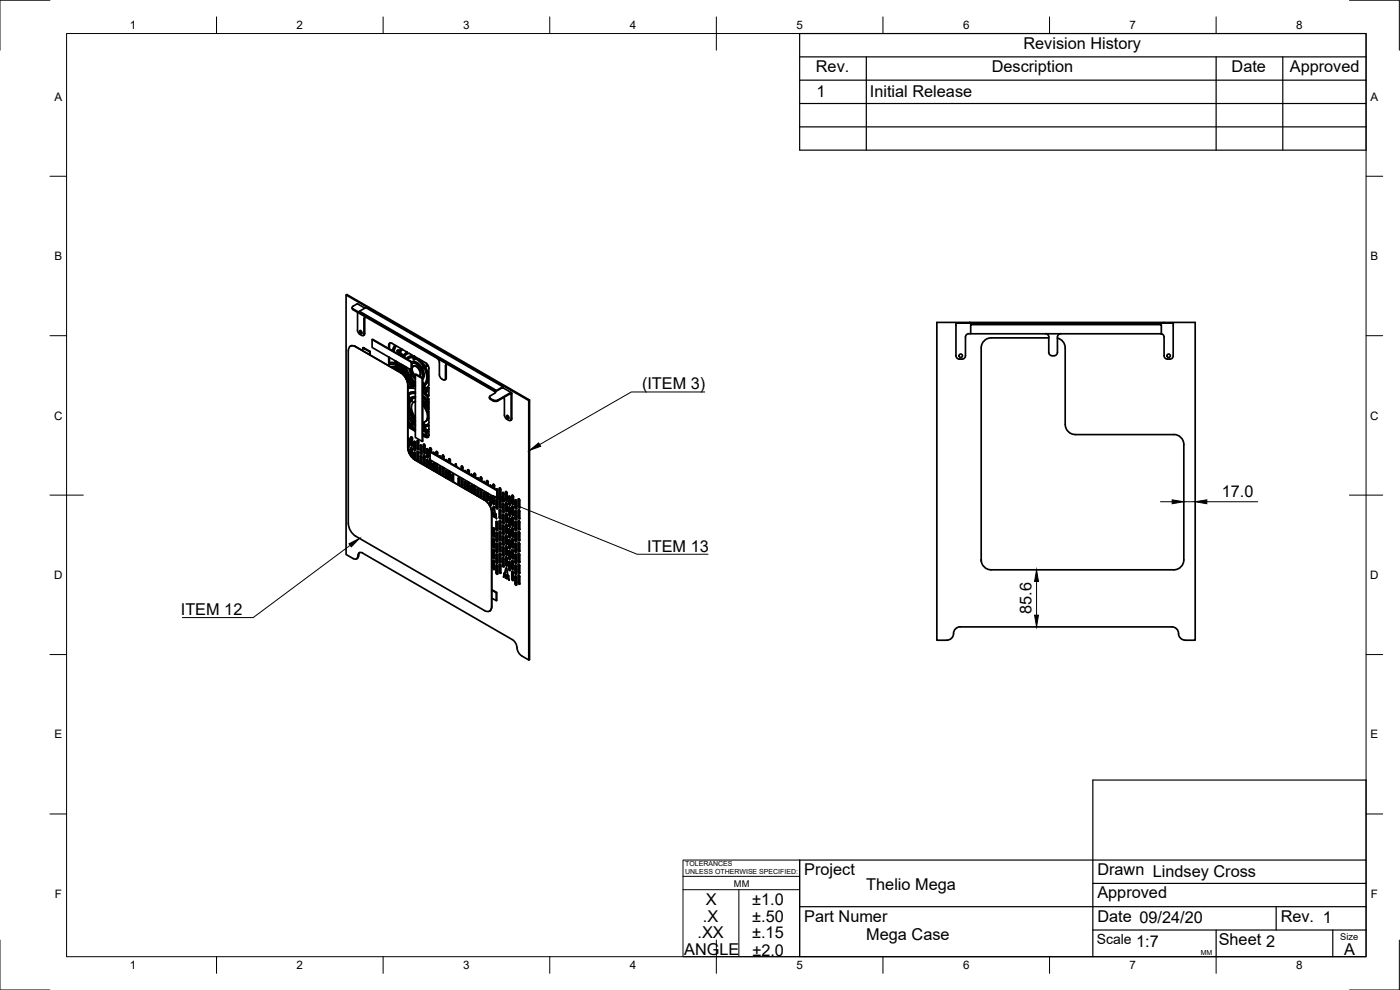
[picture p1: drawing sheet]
<svg xmlns="http://www.w3.org/2000/svg" width="420mm" height="297mm" viewBox="0 0 420 297" stroke-linecap="round" stroke-linejoin="round" font-family="sans-serif">
<!-- layer: Visible -->
<g fill="none" stroke="#000" stroke-width=".51">
<path d="M103.9 88.5v77.9l2.1 1.2a.86 .86 0 0 0 1 .1 .86 .86 0 0 0 .4-.9 .87 .87 0 0 1 .4-1 .87 .87 0 0 1 1 .1l44.9 26a4.1 4.1 0 0 1 1.7 3.4l.8 1.2 2.5 1.5v-77.8M105.7 92.3l.3 .6 42.4 24.6M107.3 93.7v5.7l.4 .7 .8 .5M107.4 91.2l2.1 1.2M107.4 91.2l-1.4 .7-.2 .6 42.6 24.7M107.9 93.4l41.1 23.8M108 99.3l.5 .1 .1 .6-.5-.1zM108.1 99.2l.1 .4 .4 .4M109.2 95.6v4.6l-.2 .5-.5-.1M109.6 95.1l-.1 5.2-.5 .4M110 95.2h-.6l-.2 .4M291 97h-4.1v9.7a1.01 1.01 0 0 0 1 1h.8a1.01 1.01 0 0 0 1.1-.9v-5.7a1.12 1.12 0 0 1 1.5-1"/>
<path d="M291 96.7h-9.8v95.4h3M291 96.7h58.2v.3h-58.2zM291.3 97.4h57.2v2.7h-57.2zM349.2 97h2.9v9.7a1.01 1.01 0 0 1-1 1M349.2 96.7h9.5v95.4h-3a2.17 2.17 0 0 1-2.1-2.6 1.96 1.96 0 0 0-1.9-1.4h-63.5a2.17 2.17 0 0 0-2.1 2.5 2 2 0 0 1-1.9 1.5M104.5 105.2v51.9M105.2 103.8v.1M105.2 103.8l.7-.1 .8 .3M106.7 104a1.29 1.29 0 0 0-1.5-.2 1.29 1.29 0 0 0-.6 1.4M106.7 104l13.6 7.8M108.9 104.4l2.2 1.1zM108.9 104.4v.8"/>
<path d="M110.9 105.5v.9M111.1 105.5v1M111.7 101.9l11.7 6.8M116.6 104.6l.1-1a.6 .6 0 0 1 .2-.7 .6 .6 0 0 1 .7 .1l.9 .5-.7 1.7M116.6 107.2v1.8l.3-.2M116.8 107.2h-.1M116.9 107.3v1.5M116.9 109.3v.6M116.9 108.8l1.8 .1M117.1 102.9l-.2 1.8M117.8 110.4l1.1 .2v.4M118.6 108.3l.1 .8-.9-.2-1.1 .1"/>
<path d="M118.6 108.2v.1M118.7 109.5l.1 .7-1.5-.1M118.7 109.5l-1.7-.2-.3 .1-.1 .3M118.8 110l-1.6 .1M118.9 108.4l.1 .8 .2-.1M118.9 108.4h.1M118.9 103.8l-.7 1.7M119 109.2l1.6 1-.1-.9M119.1 108.5l.1 .6M119.2 109.1l1.3 .7M119.2 105.2l.1 .2M119.2 111.2v-.5l1.5 1 1.3 1.6-.2 .1"/>
<path d="M119.2 105.2h.1M119.2 105.2l.4 .3 .8-.9-1.6-.9-.7 1.7M119.3 109.7v.5l-.2 .1-.1-.7 2.2 1.5 1.4 1.8-.4 .2-1.2-1.5-1.9-1.2M119.3 105.5l.2 .3M119.3 110.2l1.4 .9 1.7 1.9M119.4 110.8l.1 .6M119.5 105.7l-.1 .4M119.6 105.1l-.4 .1M119.6 105.1l.2 .2M119.8 106.1l.7 .7M119.8 106l-.1 .3M119.9 106.2l-.1 .2"/>
<path d="M120.1 105.7l.9 .9M120.1 105.7l-.2 .1M120.3 111.9l1.3 1.3 .6 1.1 .2 1.2v18.8l.2 1.2 .6 1.2 1.3 1.3 21 12 .9 .8 1 1.7 .2 1.2v28.3M120.3 111.8l.9 .8 .7 1.1 .5 1.8M120.7 109.5l.2 1M120.8 104.8l-.7 .9M120.9 110.5l.2-.2 .5 .5M121 109.6l.1 .7M121.1 107.1l.6-.6 1.1-.5 1 .6 .1 .4h-.9l-1.1 .6-.6-.6-.1 .2M121.5 109.9l.3 1.5-.9-.9M121.7 110l.6 2M122 113.8h.1"/>
<path d="M122 110.2l.5 1.7M122.1 106.2l-.7 .8M122.2 113.7l-.2 .1M122.2 113.6l-.2 .2M122.2 113.6l1 2.5-.8 .1M122.3 105.7l-.6 .2M122.3 105.7l-1.6-.9-.8 1M122.3 112l.6 .6M122.3 105.7l-.7 .3-.7 .9-1-1.1M122.4 113.5l1 2.6M122.4 115.7l.1 .4M122.4 119.2l.5 .6-.5 1.5 .5 2.5"/>
<path d="M122.4 118.8l.6 .9 .6-.5 1.1-.1M122.4 116.6l.9-.1 1.4 .2M122.5 116.1l-.1 .1M122.5 111.9l-.2 .1M122.5 111.9l.5 .7M122.6 118.6l.6 .9M122.6 118.6l-.2 .1M122.6 113.3l1 2.6 .4 .1M122.7 110.6l.7 1.8 1.3 1.4M122.8 107.4l-.4 .5M122.8 113.2l-.4 .3 .2-.1M122.8 113.2l-.2 .2"/>
<path d="M122.8 113.2l1.2 3-.6-.1M122.9 112.6l.3 .3-.2 .2 .2-.2M123 118.3l-.4 .3M123 113.1l.4 .6M123 110.8l.6 1.5 1.1 1.2M123.1 116l-.6 .1M123.2 112.9l.4 .7M123.3 112.6l-.1 .3M123.3 112.6h-.4M123.3 111l.4 .9 1 1.2M123.4 113.7l1.3 1.2M123.5 119.9l.2 .4"/>
<path d="M123.5 119.9l-.2 .1 .2 .4M123.6 109.4l.4 .5a1.25 1.25 0 0 1 1.9 .7M123.6 109.8l.2 .3M123.6 110.2l.1 .1M123.6 113.6l-.2 .2M123.6 108.6a2.96 2.96 0 0 1 2.8 1.8M123.6 109a2.35 2.35 0 0 1 2.6 1.5l-.6 .3 .3-.2M123.6 113.6l1.1 1M123.6 116l-.2 .1M123.7 109l-.1 .1M123.7 110.3a2.47 2.47 0 0 0 1 2.3M123.8 119.6l-.3 .2"/>
<path d="M123.9 110.1a1.19 1.19 0 0 1 1.8 .7M123.9 106.8l-1.5 .4M124 107.4l.2 .5M124 107.4l-.8-.1-.9 .5M124.1 114.9l.6 .9M124.2 115.7l.5 .4M124.2 107.1l1.9 1.2 1.2 1.6M124.2 107.9v-.5l1.1 .6 1.8 2M124.4 115.6l-.3 .1M124.5 107l-.3 .1-.1-.3 3.6 2M124.5 107.6l-.2 .3M124.7 112.4l2 1.1 .2-.1v18.9l-.2 .1-2-1.1v-18.9l.1-.1 2.1 1.1"/>
<path d="M124.7 115.3l-1-.8 .5 1.2M124.7 117.8l-1-.1-1.3 .5M124.7 119.5l-.8 .1-.6 .4M124.7 117.6h-1.2l-.8 .4M124.7 119l-1.3 .3M124.7 118.1l-1.5 .1-.8 .5M125.7 107.7l1.8 2.1M126.2 110.5l-.3 .1M126.4 110.9l-.5 .2 .2 1.2-.3 .5 .5-.6-.2-1.2M126.4 110.4l.7-.4zM126.4 110.9l.3 1-.1 1.4M126.6 110.3l-1.3-1.4a1.67 1.67 0 0 0-1.7-.3l-11.9-6.7v2.4l11.7 6.7 .2-2.4-.2 2.4"/>
<path d="M126.7 113.5v18.9M126.8 110.6l.5 1.3a2.1 2.1 0 0 1-.4 1.9M126.9 115.2l.1 .2 .2-.1M126.9 114.6l.3 .7M126.9 119l1 1 .4-.7M126.9 113.6l.2-1.3-.5-1.5 .7-.4a4.1 4.1 0 0 1 0 4.8l-.3 .2M126.9 115.8l.4 .9M126.9 117.9l1.4 1.4M126.9 118.7l1.1 1.1M126.9 117.2l1.7 1.7M126.9 120l.6 .6M126.9 119.3l.9 .9"/>
<path d="M127.1 115.7l.5 1 .2-.2M127.3 115.2l-.1 .1M127.3 116.6h-.4M127.3 116.7l-.4 .1M127.4 115.6l.4 .9M127.5 117.1l.4 .6M127.5 117.1h-.6M127.7 108.8l.6 .6M127.7 110.1a4.1 4.1 0 0 1-.1 5.4l-.3 .2M127.7 117l.3 .7M127.9 117.7h.1M128 116.4l-.2 .1"/>
<path d="M128 116.9l.2 .6M128.2 117.5l-.2 .2M128.3 109.4l-1 .5 .2-.1M128.3 109.4l-.8 .4M128.7 119.7l-.3 .5M128.7 115.5l-.5 .7-.6 .4M128.7 116.2l-1 .8M128.7 116.3v2.4l-.2 .4-1.6-1.6M128.7 110.6v5M128.7 116.4l-.7 .5M128.7 110.6l-.2-.8-1 .5a4.5 4.5 0 0 1 0 5.2l-.4 .2M131.2 107.5l.5 .5 .2 .7v4.1l.4 .7 .7 .4"/>
<path d="M134 109.3l-.1 4.3-.4 .4M134.4 109.3l-.6 .2-.1 4.3-.7 .1M146.9 119.1v.3M148 120l.7 .2 .7-.2M148.4 118l-1.2 .7-.3 .4 1.1 .9M148.4 117.4l.3 .3M148.4 117.2l.3 .4-.3 .4M150.8 116.3l2.7 1.5M150.9 116l-1.9 1.3-41.1-23.7v-.2l1.9-1.1 41.1 23.7-1.9 1.3M150.9 116.4h.1M150.9 116.2l.1 .1M151.2 119.2l.2 .8v4.9l.4 .6 .9 .6 .5 .1 .2-.5"/>
<path d="M153.2 118.1l-4.1 2.3a2.5 2.5 0 0 1-2.2-.9v-.1M153.2 117.8l-3.8 2.2M153.2 117.8h.2l.2 .3M153.2 118.1l.2 .1M153.4 118.2v7.5M153.6 118.1v7.5M313.8 100.1a.97 .97 0 0 1 .9 1v4.6a1.33 1.33 0 0 0 1.3 1.1 1.33 1.33 0 0 0 1.4-1.1v-4.6a1.01 1.01 0 0 1 1-1M314.7 101.4h-17.2a2.99 2.99 0 0 0-3 3v63.6M317.3 101.4l1.1 .5 .8 .8 .5 1.7v23a3 3 0 0 0 3 3h29.6a2.99 2.99 0 0 1 3 3v34.6a2.99 2.99 0 0 1-3 3h-54.8a2.99 2.99 0 0 1-3-3M348.4 100.1a1.01 1.01 0 0 1 1 1v5.7a1.01 1.01 0 0 0 1 .9h.7M122.4 127.8l.5 .3M122.4 131.3l.5 .5-.1 2.3-.4-.2"/>
<path d="M122.4 126.9l.7 .9M122.4 125l1.3 1.9-.5 .7-.8-1.1M122.4 134.3l.5 1.8 .7 1.1 .9 .7M122.4 126l1 1.4M122.4 134.6l.5 .5M122.5 133.5l.3 .5M122.5 131.4v2.1M122.5 131.4h.1M122.5 134.6v.6M122.6 124.2l1.3 2.2M122.8 123.7h-.4M122.8 135.1v.9"/>
<path d="M122.9 123.8h-.5M123 124.1l-.6 .1M123 124.1l1.1 2-.3 .6-1.4-2.3M123.1 127.8l-.3 .5-.4-.2M123.2 120.3l-.3 1.5 .4 1.8M123.3 136.8l.1-2.5 .4 .5v2.2l-.3 .1M123.3 131.1l.4 .1 .1 .3-.1 2.4-.4-.5zM123.3 123.6h.3l.1 .4M123.3 123.6l-.2 .1h.3v.4M123.3 128.4l-.2 .1 .2-.4 1.3 1.3-1.5-.9M123.4 128.2l-.1 .2 .5 .3M123.4 124.1h-.2"/>
<path d="M123.4 120.4l-.3-.2-.3 .9v1.3l.3 1.3M123.5 120.4h-.1M123.5 127.9l1.2 1.2M123.5 134.4v2.1l.3 .5M123.5 131.1v2.2l.3 .4M123.5 134.3v.1M123.5 124l.9 1.6M123.6 120.3l-.2 .1M123.7 120.3h-.1M123.7 124l-.3 .1M123.7 127.8l1 1M123.9 127.2l-.4 .7 .5-.6"/>
<path d="M123.9 127.2l.8 .7M124 127l.7 .6M124.2 132.6l.3-.2 .2 .5M124.2 132.6v2.1l.4 .5 .1-2.3M124.2 137.8l.1-2.1 .4 .5v1.9M124.3 126.8l.4 .5M124.4 137.9h.1M124.4 135.7v2.2M124.4 132.4v2.2l.3 .5M124.4 135.7v.1M124.5 126.4l-.5 .6 .4-.6 .3 .2M124.6 126.1l.1 .2"/>
<path d="M124.7 125.9l-.2 .2h.2M124.7 120.5a2.15 2.15 0 0 0-.9 3.2l.9 1.5-.4 .6-1-1.7M124.7 120.4l-.5 .2M125.2 135.6l.2-.1 .3 .4M125.2 135.6v2.3l.4 .3 .1-.2M125.2 132.2l.4 .1 .1 .3-.1 2.4-.4-.5zM125.4 132.2v2.1l.3 .5M125.4 132.2h.1M125.4 135.4v2.2l.3 .5M125.7 135.9v2.1M126.1 133.6l.4 .1 .1 .3-.1 2.3-.4-.5zM126.3 133.6v2.1l.3 .5"/>
<path d="M126.3 136.8v2.2M126.3 133.5v.1M126.6 137.3v1.9M126.6 137.3l-.1-.4-.4-.1v2.1M126.9 127.3l.1 .4M126.9 121.6l1 1.6 .3 1.1 .1 1.1M126.9 120.7l.4 .3M126.9 120.3l.5 .5M126.9 128.7l.5 .2M126.9 127.6h.1M126.9 128h.2l.3 1.1-.5-.2M126.9 129.3l.6 .1 .4 .7"/>
<path d="M126.9 121.3l.8 1 .6 1.2 .2 1.8M126.9 127.4l.1 .1M126.9 130.2l1.8 .4M126.9 126.7l.4 1 .2-.1M127 133.4v2.2M127 136.7v2.1M127.1 136.7l.2-.1 .3 .4M127.1 138.8l.2 .5 .3-.2M127.1 133.4l.2-.1 .3 .4M127.1 135.5l.2 .5 .3-.2M127.2 130.8l1.4 .3-.6 .2zM127.2 126.7l.3 .9"/>
<path d="M127.2 121.4h.1M127.3 121.1l-.1 .3M127.3 136.6v2.1l.3 .5M127.3 136.5v.1M127.3 133.3v2.1l.3 .5v-2.1M127.3 121.4l.1 .1M127.4 128l.3 1.1 .2-.1M127.6 121.4l1.1 2.1M127.6 137v2.1M127.6 128l.3 1M127.8 120.2l-.4 .6M127.8 129.5l.2 .5"/>
<path d="M127.8 129.4l.9-.1v1.4l-1.8-.3M127.8 126.4l-.2 .1M127.8 121l-.2 .1 .4-.6 .7 1v1.4l-1.1-1.8M127.9 121l.8 1.3M127.9 131l.6 .2M128 130l-.1 .1M128 140l.1-2.1 .4 .5v1.9M128 134.7l.4 .1 .1 .3-.1 2.3-.4-.5zM128.1 129.5l.1 .5-.3 .1M128.1 120.6l-.3 .4M128.1 120.3l.6 .8M128.2 125.7l.5 .4v.8l-.7 .7-.7 .1"/>
<path d="M128.2 125.7l-.4 .6-.8 .4M128.2 134.7v2.1l.3 .5M128.2 137.9v2.2M128.2 134.6v.1M128.3 127.4l-.8 .1M128.3 125.8l-.5 .6M128.4 120.2l-.3 .1 .5-.7 .1 1.5M128.4 120.2l.3 .4M128.5 127.7l-.2 .1M128.7 127.5v1.4l-1 .2M128.7 123.5v2.3l-.5-.4 .3-.1 .2 .2M128.7 127.5l-.6 .4-.7 .1"/>
<path d="M128.7 128.9l-.8 .1M128.7 127.6l-.1 .1M129.1 135.6l20.1 11.6M129.1 137.6l-.2 2.3 .3 .5 .3-.2M129.2 138v1.8l.3 .5M129.2 134.4v1.2M129.2 134.4h.1M129.5 135.7l-.1-1-.3-.4v2.7M129.5 138.2v2M129.9 135.9l.3-.1 .2 .4M130.1 139.1v2.1M130.1 135.8v.2"/>
<path d="M130.1 139h.1M130.1 135.7v.1M130.8 136.4l.2-1 .4 .4v.9M130.8 139v2M131.1 139.1v1.8l.3 .5M131.1 135.5v1.1M131.1 135.5h.1M131.4 139.3l-.1 2.1-.3-.1-.2-.3M131.8 137l.3-.2 .2 .5M132 136.9v.2M132 136.8v.1M133 136.6v1.1"/>
<path d="M133 136.5v.1M133.3 137v.8M133.3 137l-.2-.3-.3-.1-.1 .9M133.7 138.1l.3-.2 .2 .5M133.9 137.9v.3M134.9 137.7v1.1M134.9 137.6v.1M135.1 138.1v.8M135.2 138.1l-.2-.3-.3-.1-.1 .9M136.5 139.7l.3-.5 .3 .8M136.8 139.3l-.1 .5M138.6 139.9v1.1"/>
<path d="M138.7 139.8v.1M152.1 124.7l.5 .2 .1 .6-.5-.1zM152.3 124.6l.1 .5 .3 .4M153.4 126l-.2 .2M153.6 125.6l-.2 .4M158.9 120l-.2 .2-54.8-31.7 .2-.1 54.8 31.6v77.9l-.2 .1M104.6 157.1l.4 1.8 .7 1.1 1 .8M128.2 140.1h.1M129.9 141.1l.1-2.1 .4 .5v1.9M131.8 140.3v1.9M131.8 140.3l.3-.2 .2 .5M132 142.2v.1"/>
<path d="M132 140.1v2.1M132.3 140.6v1.9M132.7 140.1v2l.4 .5 .2-2.2M133 140.2v1.8l.3 .5M133.7 143.3l.1-2.1 .4 .4v2M133.9 141.2v2.1M133.9 141.2h.1M134.6 143.2l.3 .4 .3-.1M134.6 141.2v2M134.9 141.3v1.8M134.9 143.1l.3 .4M135.1 141.5v2"/>
<path d="M135.6 144.3l.1-2 .4 .4v2M135.8 142.3v2.2M137.5 145.4l.1-2 .4 .4v1.9M137.7 143.4v2.1M137.7 143.4h.1M138.4 143.4l.1 2.2 .3 .3 .2-.2M138.4 140.8l.2-1 .3 .3v1M138.6 143.5l.1 1.8 .3 .4M138.9 143.7v2M139.4 144.6v1.9M139.4 144.6l.1-.2 .4 .4v2M139.4 141.4l.3-.2 .2 .5"/>
<path d="M139.6 144.5v2.2M139.6 141.2v.3M140.3 144.5v2.2l.4 .3 .1-.2M140.5 144.6v1.7l.3 .5v-2M140.5 140.9v1.2M140.8 141.4v.8M140.8 141.4l-.1-.3-.3-.1-.1 .9M141.3 142.5l.2-.2 .3 .5M141.3 147.6l.1-2.1 .4 .5v1.9M141.5 147.7v.1M141.5 142.3v.3M141.5 145.6v2.1"/>
<path d="M141.5 142.3h.1M142.2 145.6v2l.4 .5 .2-.2-.4-.5M142.4 142.1v1.1M142.4 145.7v1.8M142.5 142l-.1 .1M142.7 142.5v.8M142.7 145.9v2M142.8 142.5l-.2-.3-.3-.1-.1 .9M143.2 148.7l.1-2.1 .4 .5v1.9M143.2 143.5l.2-.1 .3 .4M143.4 148.8v.1M143.4 146.7v2.1"/>
<path d="M143.4 143.4v.3M143.4 146.7h.1M144.1 144.1l.2-1 .3 .3v1M144.1 146.7l.1 2.1 .3 .4 .2-.2M144.3 146.8v1.7l.3 .5v-2M144.3 143.2v1M144.3 143.1v.1M145.1 144.6l.2-.1 .3 .4M145.1 147.9l.2-.1 .3 .4M145.1 147.9v1.9M145.3 149.9h.1M145.3 144.5v.3"/>
<path d="M145.3 144.5h.1M145.3 147.7v2.2M145.4 150.1l1.3 1.3 .6 1.1 .2 1.2M145.6 148.2v1.9M146 145.2l.1-1 .4 .3v1M146 147.8v2.1l.4 .4 .1-.2M146.2 147.9v1.7l.3 .5M146.2 144.2v1.1M146.5 148v2.1M147 145.8l.2-.2 .3 .4M147 148.9l.5 .2-.1 2.5-.4-.5zM147.2 148.9v2.1l.3 .5"/>
<path d="M147.2 148.8v.1M147.2 145.6v.3M147.7 154l-.1 .3 .1-.9 .3-.2-.2 .1 .4-1.4 .8 3.7M147.7 154h.4l.1 .4M147.8 153.3l-.2 .2M147.9 148.9v2.1l.4 .3 .1-.2M147.9 154.1l.1 .4 .2-.1-.1 .4M148 154.5l-.2 .4h.6M148.1 158.4v2.1l.3 .5M148.1 149v1.7l.3 .5v-2.1M148.1 145.4v1M148.1 158.4h.1"/>
<path d="M148.1 145.3h.1M148.1 154h-.4M148.2 152l-.2 1.2M148.4 154.4l.6 1.2M148.4 145.8v.8M148.4 158.8v2.2M148.4 158.8l-.1-.3-.4-.1v2.4l.4 .3 .1-.2M148.4 145.8l-.1-.4-.4-.1v1M148.8 146.9l.2-.2 .3 .3v2.3M148.8 154.5l-.2-.2-.2 .1 .1 .8-.7-.3M148.9 150l.3 .1 .2 .3-.2 2.3-.4-.5zM148.9 156.5l.3 .1 .2 .3-.2 2.3-.4-.5z"/>
<path d="M148.9 159.8l.3 .1 .2 .3-.2 2.3-.4-.5zM149 155.6h.1M149.1 150v2.1l.3 .5M149.1 146.7v.3M149.1 149.9v.1M149.1 146.7h.1M149.1 156.5v2.1l.3 .5M149.1 159.7v2.2l.3 .5M149.3 147.1l-20.1-11.6-.1 .1v2.4l20.1 11.6 .1-2.5-.1 2.5M149.4 149.2l-.1 .2M149.8 158.5l.3 .4 .2-.1M149.8 153.1l.3-.2 .2 .5"/>
<path d="M149.8 153.1v2.3l.4 .3 .1-.2M149.8 149.7l.4 .1 .1 .3-.1 2.3-.4-.4zM149.8 146.4l.4 .1 .1 .4-.1 2.3-.4-.5zM149.8 159.5l.4 .1 .1 .3-.1 2.3-.4-.4zM150 156.2v2.2l.3 .4v-2.1l-.4-.5-.1 2.3M150 149.7v2.1l.3 .5M150 152.9v2.2l.3 .5M150 149.7h.1M150 146.4v2.2l.3 .4M150 159.5v2.1l.3 .5M150.3 153.4v2.1M150.7 159.8l.3 .5 .3-.2"/>
<path d="M150.8 147.8l.4 .1 .1 .3-.2 2.3-.4-.4zM150.8 154.3l.4 .1 .1 .4-.2 2.3-.4-.5zM151 151.1v2.1l.3 .4v-2.1l-.4-.5-.2 2.3 .3 .5 .3-.2M151 154.4v2.1l.3 .4M151 151v.1M151 147.8v2.1l.3 .5M151 157.6v2.1l.3 .5v-2.2l-.4-.5-.2 2.4M151 154.3h.1M151.7 156.3l.1 .3 .4 .1v-2.2l-.4-.5-.1 2.3M151.7 157.3l.4 .1 .1 .4-.1 2.3-.4-.5zM151.7 150.8l.4 .1 .1 .3-.1 2.3-.4-.4zM151.9 154.1v2.1l.3 .5"/>
<path d="M151.9 150.8v2.1l.3 .5M151.9 147.5v2.1l.3 .5v-2.1l-.4-.5-.1 2.3 .3 .4 .2-.1M151.9 154v.1M151.9 157.3v2.2l.3 .4M151.9 150.8h.1M151.9 147.5h.1M152.6 149v2.2M152.6 152.3v2.1M152.6 155.6v2.1M152.6 158.8v2.2M152.7 158.8l.2-.1 .3 .4M152.7 154.4l.2 .5 .3-.2"/>
<path d="M152.7 152.3l.2-.2 .3 .5M152.7 149l.2-.1 .3 .4M152.7 151.1l.2 .5 .3-.2M152.7 157.7l.2 .4 .3-.1M152.7 155.6l.2-.2 .3 .5M152.9 152.2v2.1l.3 .4M152.9 158.7v2.1M152.9 158.7h.1M152.9 152.1v.1M152.9 148.9v2.1l.3 .5v-2.2M152.9 155.4v2.1l.3 .5v-2.1M153.2 152.6v2.1"/>
<path d="M153.2 159.1v2.2M153.6 155.2l.4 .1 .1 .3-.1 2.3-.4-.5zM153.6 148.6l.4 .1 .1 .4-.1 2.3-.4-.5zM153.8 155.2v2.1l.3 .5M153.8 151.9v2.1l.3 .5v-2.2l-.4-.5-.1 2.3 .2 .5 .3-.2M153.8 158.4v2.1l.3 .5v-2.1l-.4-.5-.1 2.3M153.8 155.1v.1M153.8 151.9h.1M153.8 148.6v2.2l.3 .4M154.5 153.4l.3-.2 .3 .5M154.5 159.9l.3-.1 .3 .4M154.7 150l.2 2.7-.4-.5 .1-2.2 .3 .1 .2 .3"/>
<path d="M154.7 156.5v2.2M154.8 158.6l.3 .5M154.8 156.5h.1M154.8 153.2l.1 2.8-.4-.5v-2.1M154.8 149.9v.1M154.8 159.7l.1 2.8-.4-.5v-2.1M155 150.4v2.2M155 153.7v2.1M155 157v2.1M155.1 156.9l-.2-.3-.3-.1v2.4l.3 .4 .2-.2M155.5 158.5l.2 .4 .3-.1M155.5 156.4l.3-.2 .2 .5"/>
<path d="M155.5 156.4v2.1M155.7 156.2v2.2l.3 .4v-2.1M155.7 159.5v2.2M155.7 149.7v2.1l.3 .5v-2.1M155.7 153v2.1l.3 .5M156 153.4v2.1M156 160v2.1M156 160l-.1-.4-.4-.1v2.4l.4 .4 .1-.2M156 150.2l-.1-.4-.4-.1v2.4l.4 .4 .1-.2M156 153.4l-.1-.3-.4-.1v2.4l.4 .3 .1-.2M106.7 160.8l38.7 22.4a1.29 1.29 0 0 0 1.5 .2 1.29 1.29 0 0 0 .6-1.4M108 165.8l-.5 1.4-.5 .5"/>
<path d="M147.6 177.1l1.5 .7-.2 2.4v-2.4M147.6 176.9l1.5 .9M147.6 179.4l1.3 .8M147.9 167.2l.3 .4 .2-.1M148.1 161.7v2.1l.3 .5v-2.2M148.1 165v2.1l.3 .4M148.1 168.2v2.1l.3 .5v-2.2M148.1 161.7h.1M148.1 164.9h.1M148.4 165.4v2.1M148.4 168.6l-.1-.3-.4-.1v2.4l.4 .3 .1-.2M148.4 162.1l-.1-.3-.4-.1v2.4l.4 .3 .1-.2"/>
<path d="M148.4 165.4l-.1-.4-.4-.1v2.3M148.8 168.5l.3 .5 .3-.2M148.9 169.6l.3 .1 .2 .3-.2 2.3-.4-.5zM148.9 163l.3 .1 .2 .4-.2 2.3-.4-.5zM149.1 169.6v2.1l.3 .5M149.1 163.1v2.1l.3 .4M149.1 169.5v.1M149.1 163h.1M149.1 166.3v2.1l.3 .5v-2.1M149.4 166.7l-.2-.3-.3-.1-.1 2.3M149.8 162.8l.4 .1 .1 .3-.1 2.3-.4-.5zM149.8 166l.4 .1 .1 .4-.1 2.3-.4-.5z"/>
<path d="M150 162.8v2.1l.3 .5M150 166v2.2l.3 .4M150 162.7v.1M150 169.3v2.1l.3 .5v-2.2l-.4-.5-.1 2.4 .3 .4 .2-.2M150 166h.1M150.7 164.3l.3-.2 .3 .5M150.7 164.3l.1 2.3 .3 .3 .2-.2M150.8 167.4l.4 .1 .1 .3-.2 2.3-.4-.4zM150.8 160.9l.4 .1 .1 .3-.2 2.3-.4-.5zM151 160.9v2.1l.3 .4M151 167.4v2.1M151 169.5l.3 .5"/>
<path d="M151 167.4h.1M151 164.1v2.2l.3 .4M151 160.8v.1M151.3 164.6v2.1M151.5 172.5l-.3 .6M151.5 172.5h.1M151.5 171.8l.3-.1-.2 .1 .4-1.4 .8 3.7-.6-1.2M151.5 171.8l-.1 1M151.6 171.8l-.3 .2-.1 1.1M151.6 172.5h.3l.1 .4M151.7 169.4l.3 .4 .2-.1M151.7 172.6l.1 .4 .2-.1-.1 .3"/>
<path d="M151.7 163.9l.4 .1 .1 .3-.1 2.3-.4-.5zM151.7 160.6l.4 .1 .1 .3-.1 2.3-.4-.4zM151.7 172.4l-.2 .1M151.8 172.4h.1M151.8 173l-.2 .4h.6M151.8 172.4l.1 .1M151.9 163.9v2.1l.3 .5M151.9 163.8v.1M151.9 167.1v2.2l.3 .4v-2.1M151.9 160.6v2.1l.3 .5M152 170.5l-.2 1.2M152.2 167.6l-.1-.4-.4-.1v2.3"/>
<path d="M152.6 173l-.2-.2-.2 .1 .1 .8-.7-.3M152.6 162.1v2.1M152.6 165.4v2.1M152.6 168.6v2.2M152.7 164.2l.2 .5 .3-.2M152.7 162.1l.2-.2 .3 .5M152.7 160.9l.2 .5 .3-.2M152.7 167.5l.2 .4 .3-.1M152.7 165.4l.2-.2 .3 .5M152.7 170.7l.2 .5 .3-.2M152.7 168.6l.2-.1 .3 .4M152.9 160.8l.3 .5"/>
<path d="M152.9 167.3l.3 .5M152.9 165.2v2.2M152.9 161.9v2.2l.3 .5v-2.2M152.9 165.2h.1M152.9 168.5v2.1l.3 .5v-2.2M153.2 165.7v2.1M153.6 165.1l.3-.2 .2 .5M153.6 160.7l.2 .4 .3-.1M153.6 165.1v2.3l.4 .3 .1-.2M153.6 161.7l.4 .1 .1 .3-.1 2.3-.4-.5zM153.6 168.2l.4 .1 .1 .4-.1 2.3-.4-.5zM153.8 170.3l.3 .5"/>
<path d="M153.8 161.7v2.1l.3 .5M153.8 168.2v2.2M153.8 164.9v2.2l.3 .5M153.8 161.7h.1M153.8 168.2h.1M153.8 171.5v2.1l.3 .5M154.1 165.4v2.1M154.1 171.9v2.1M154.1 171.9l-.1-.3-.4-.1v2.4l.4 .3 .1-.2M154.7 172.9l.2 2.7-.4-.5 .1-2.2 .3 .1 .2 .3M154.7 163.1l.1 2.1 .3 .5M154.7 169.6v2.1"/>
<path d="M154.8 171.7l.3 .5M154.8 172.8v.1M154.8 166.3l.1 2.8-.4-.5 .1-2.3 .3 .1 .2 .3M154.8 169.5v.1M154.8 163v.1M155 160.2v2.2M155 163.5v2.1M155 166.8v2.1M155 170v2.2M155 173.3v2.1M155.1 170l-.2-.3-.3-.1v2.4l.3 .3 .2-.2M155.1 163.5l-.2-.3-.3-.1v2.4l.3 .3 .2-.2"/>
<path d="M155.5 162.9l.3-.1 .2 .4M155.5 162.9v2.3l.4 .3 .1-.2M155.7 161.6l.3 .5M155.7 168.2l.3 .4M155.7 162.8v2.1l.3 .5v-2.2M155.7 172.6v2.1l.3 .5M155.7 166v2.2M155.7 169.3v2.1l.3 .5v-2.1M156 166.5v2.1M156 173v2.1M156 173l-.1-.3-.4-.1v2.4l.4 .3 .1-.2M156 166.5l-.1-.4-.4-.1v2.5l.4 .3 .1-.2"/>
<path d="M156 169.8l-.1-.4-.4-.1v2.4l.4 .4 .1-.2M294.5 168v.4M147.6 182l-.2 .8-.5 .6"/>
<circle cx="288.3" cy="106.7" r=".52"/>
<circle cx="350.7" cy="106.7" r=".52"/>
</g>
<!-- layer: Border -->
<g fill="none" stroke="#000" stroke-width=".3">
<path d="M15 .1h-15v15M20 10.1h390v276.9h-390zM65 5.1v5M115 5.1v5M165 5.1v5M215 5.1v10M265 5.1v5M315 5.1v5M365 5.1v5M405 .1h15v15M15 52.9h5M410 52.9h5"/>
<path d="M15 100.7h5M410 100.7h5M15 148.6h10M405 148.6h10M15 196.4h5M410 196.4h5M15 244.2h5M410 244.2h5M0 282.1v14.9h15M65 287v5M115 287v5M165 287v5"/>
<path d="M215 282.1v9.9M265 287v5M315 287v5M365 287v5M420 282.1v14.9h-15"/>
</g>
<!-- layer: TitleBlock -->
<g fill="none" stroke="#000" stroke-width=".36">
<path d="M240 10.1h170v34.9h-170zM240 17.1h170M260 17.1v27.9M365 17.1v27.9M385 17.1v27.9M240 38.1h170M240 31.1h170M240 24.1h170M410 258h-170v29h170v-53h-82v53M240 272h170M328 279h82M328 265.1h82"/>
<path d="M365 279v8M383 272v7M400 279v8"/>
</g>
<path d="M205 258h35v29h-35zM205 262.9h35M205 266.9h35M221.7 266.9v20" fill="none" stroke="#000" stroke-width=".3"/>
<!-- layer: Annotations -->
<path d="M158.9 135.1l2.7-2.2 .6 1zM147.9 148.7l3.5 .8-.5 1.1zM104.7 163.2l3.2-1.7-2.5 2.6z" fill="#000" stroke="#000" stroke-width=".3"/>
<path d="M211.5 117.6h-22l-27.6 15.8M151.1 150.1l40.1 16.2h21.3M105.1 163.6l-29.1 21.7h-21.3" fill="none" stroke="#000" stroke-width=".3"/>
<!-- layer: Dimensions -->
<path d="M348.3 150.5h3.5M355.3 150.5h3.4M362.2 150.5h15.2M311.1 174.5v10.1" fill="none" stroke="#000" stroke-width=".3"/>
<path d="M351.8 150l3.5 .5-3.5 .6zM358.7 150.5l3.5-.5v1.1zM311.1 171l.6 3.5h-1.2zM310.5 184.6h1.2l-.6 3.5z" fill="#000" stroke="#000" stroke-width=".3"/>
<g font-size="4.9">
<text x="307.1" y="14.6">Revision History</text>
<text x="244.9" y="21.6">Rev.</text>
<text x="297.6" y="21.6">Description</text>
<text x="369.6" y="21.6">Date</text>
<text x="387.1" y="21.6">Approved</text>
<text x="245" y="29.1">1</text>
<text x="261.1" y="29.1">Initial Release</text>
<text x="192.7" y="116.6">(ITEM 3)</text>
<text x="366.6" y="149">17.0</text>
<text x="194.2" y="165.6">ITEM 13</text>
<text x="54.3" y="184.6">ITEM 12</text>
<text x="309.5" y="184.3" transform="rotate(-90 309.5 184.3)">85.6</text>
<text x="241.3" y="262.6">Project</text>
<text x="329.3" y="262.6">Drawn Lindsey Cross</text>
<text x="260" y="267">Thelio Mega</text>
<text x="329.3" y="269.5">Approved</text>
<text x="211.9" y="271.6">X</text>
<text x="225.8" y="271.6">±1.0</text>
<text x="209.3" y="281.5">.XX</text>
<text x="211" y="276.5">.X</text>
<text x="225.7" y="281.6">±.15</text>
<text x="225.8" y="276.6">±.50</text>
<text x="241.3" y="276.5">Part Numer</text>
<text x="329.3" y="276.5">Date 09/24/20</text>
<text x="384.3" y="276.5">Rev. 1</text>
<text x="205.3" y="286.6">ANGLE</text>
<text x="225.8" y="286.7">±2.0</text>
<text x="260" y="282.1">Mega Case</text>
<text x="341" y="284">1:7</text>
<text x="365.8" y="283.6">Sheet 2</text>
<text x="403.4" y="286.5">A</text>
</g>
<text font-size="4.2" x="329.1" y="283.1">Scale</text>
<g font-size="3.5">
<text x="39" y="8.8">1</text>
<text x="89" y="8.8">2</text>
<text x="139" y="8.8">3</text>
<text x="189" y="8.8">4</text>
<text x="239" y="8.8">5</text>
<text x="289" y="8.8">6</text>
<text x="339" y="8.8">7</text>
<text x="389" y="8.8">8</text>
<text x="16.3" y="30.2">A</text>
<text x="411.3" y="30.2">A</text>
<text x="16.3" y="78">B</text>
<text x="411.3" y="78">B</text>
<text x="16.2" y="125.9">C</text>
<text x="411.2" y="125.9">C</text>
<text x="16.2" y="173.7">D</text>
<text x="411.2" y="173.7">D</text>
<text x="16.3" y="221.6">E</text>
<text x="411.3" y="221.6">E</text>
<text x="16.4" y="269.4">F</text>
<text x="411.4" y="269.4">F</text>
<text x="39" y="290.8">1</text>
<text x="89" y="290.8">2</text>
<text x="139" y="290.8">3</text>
<text x="189" y="290.8">4</text>
<text x="239" y="290.8">5</text>
<text x="289" y="290.8">6</text>
<text x="339" y="290.8">7</text>
<text x="389" y="290.8">8</text>
</g>
<g font-size="2.8">
<text x="220.3" y="266.1">MM</text>
<text x="402.3" y="282.1">Size</text>
</g>
<g font-size="2.1">
<text x="205.6" y="259.8">TOLERANCES</text>
<text x="205.6" y="262.3">UNLESS OTHERWISE SPECIFIED:</text>
<text x="360.4" y="286.5">MM</text>
</g>
</svg>
